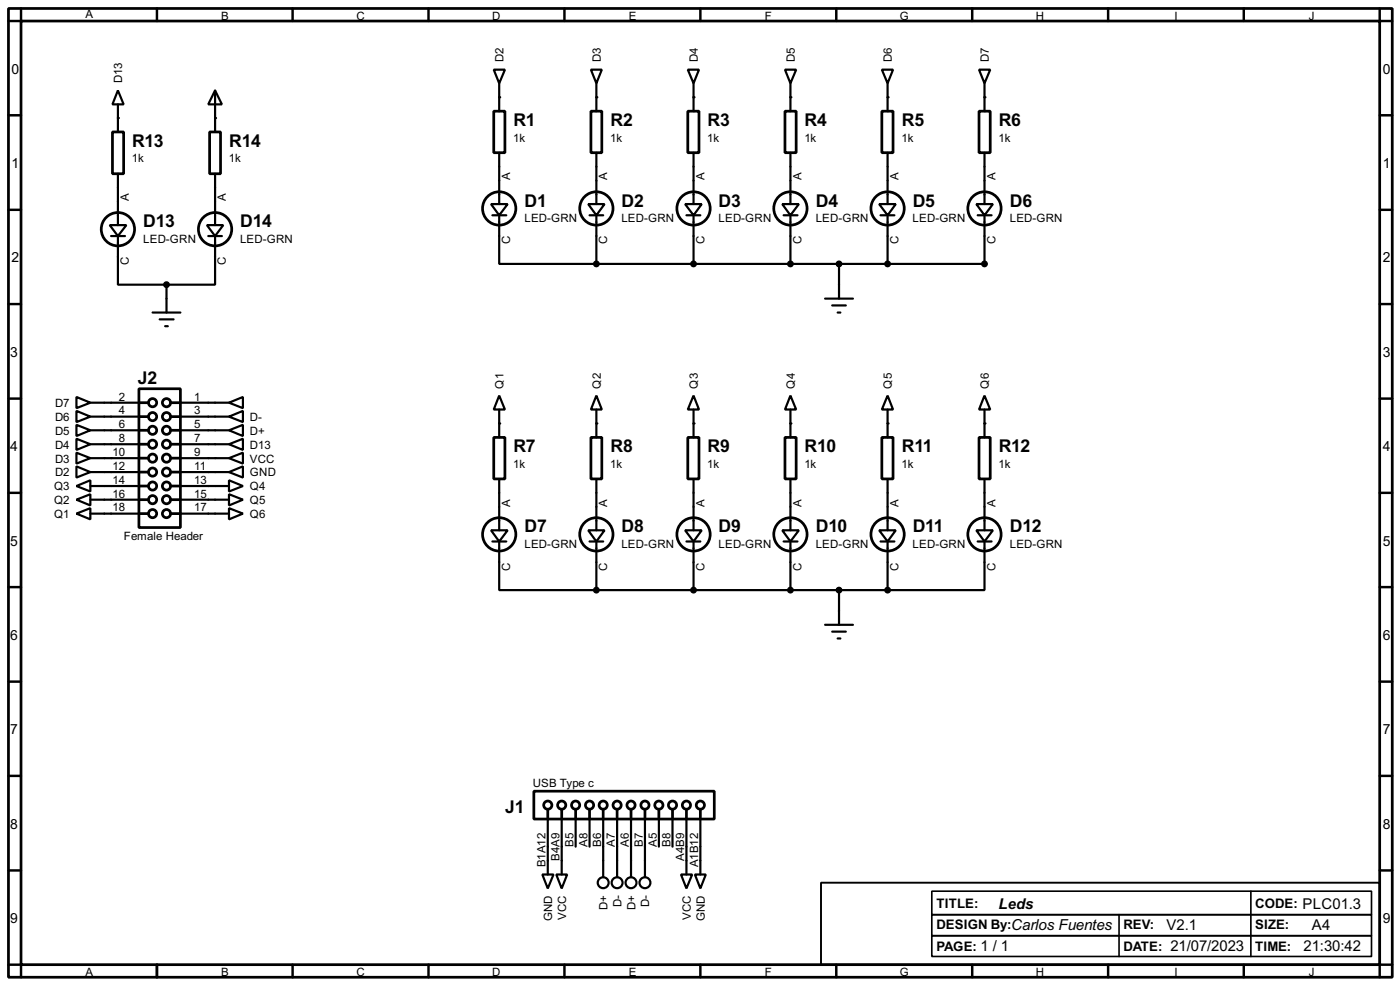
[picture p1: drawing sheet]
<svg xmlns="http://www.w3.org/2000/svg" width="256mm" height="180mm" viewBox="0 0 256 180" stroke-linecap="round" stroke-linejoin="round" font-family="sans-serif">
<g fill="none" stroke="#000" stroke-width=".5">
<path d="M1.6 1.6h253.5v177.3h-253.5zM3.9 3.9h248.9v172.7h-248.9zM20.6 24.2h2.1v7.6h-2.1zM38.4 24.2h2v7.6h-2zM90.5 20.4h2v7.6h-2zM108.3 20.4h2v7.6h-2zM126 20.4h2.1v7.6h-2.1zM143.8 20.4h2.1v7.6h-2.1zM161.6 20.4h2v7.6h-2zM179.4 20.4h2v7.6h-2zM25.5 71.2h7.6v25.4h-7.6zM25.5 73.7h1.7"/>
<path d="M25.5 76.3h1.7M25.5 78.8h1.7M31.3 73.7h1.8M31.3 76.3h1.8M31.3 78.8h1.8M25.5 81.3h1.7M25.5 83.9h1.7M25.5 86.4h1.7M25.5 89h1.7M25.5 91.5h1.7M25.5 94h1.7M31.3 81.3h1.8"/>
<path d="M31.3 83.9h1.8M31.3 86.4h1.8M31.3 89h1.8M31.3 91.5h1.8M31.3 94h1.8M90.5 80.1h2v7.6h-2zM108.3 80.1h2v7.6h-2zM126 80.1h2.1v7.6h-2.1zM143.8 80.1h2.1v7.6h-2.1zM161.6 80.1h2v7.6h-2zM179.4 80.1h2v7.6h-2zM97.8 144.8h33.1v5.1h-33.1z"/>
<path d="M100.4 148.1v1.8M102.9 148.1v1.8M105.5 148.1v1.8M108 148.1v1.8M110.5 148.1v1.8M113.1 148.1v1.8M115.6 148.1v1.8M118.2 148.1v1.8M120.7 148.1v1.8M123.2 148.1v1.8M125.8 148.1v1.8M128.3 148.1v1.8"/>
<circle cx="91.4" cy="38.2" r="3.1"/>
<circle cx="109.2" cy="38.2" r="3.1"/>
<circle cx="127" cy="38.2" r="3.1"/>
<circle cx="144.8" cy="38.2" r="3.1"/>
<circle cx="162.6" cy="38.2" r="3.1"/>
<circle cx="180.3" cy="38.2" r="3.1"/>
<circle cx="21.6" cy="42" r="3.1"/>
<circle cx="39.4" cy="42" r="3.1"/>
<circle cx="27.9" cy="73.7" r=".75"/>
<circle cx="27.9" cy="76.3" r=".75"/>
<circle cx="27.9" cy="78.8" r=".75"/>
<circle cx="30.5" cy="78.8" r=".75"/>
<circle cx="30.5" cy="73.7" r=".75"/>
<circle cx="30.5" cy="76.3" r=".75"/>
<circle cx="27.9" cy="89" r=".75"/>
<circle cx="27.9" cy="83.9" r=".75"/>
<circle cx="27.9" cy="81.3" r=".75"/>
<circle cx="27.9" cy="94" r=".75"/>
<circle cx="27.9" cy="91.5" r=".75"/>
<circle cx="27.9" cy="86.4" r=".75"/>
<circle cx="30.5" cy="83.9" r=".75"/>
<circle cx="30.5" cy="89" r=".75"/>
<circle cx="30.5" cy="81.3" r=".75"/>
<circle cx="30.5" cy="86.4" r=".75"/>
<circle cx="30.5" cy="91.5" r=".75"/>
<circle cx="30.5" cy="94" r=".75"/>
<circle cx="91.4" cy="97.8" r="3.1"/>
<circle cx="109.2" cy="97.8" r="3.1"/>
<circle cx="127" cy="97.8" r="3.1"/>
<circle cx="144.8" cy="97.8" r="3.1"/>
<circle cx="162.6" cy="97.8" r="3.1"/>
<circle cx="180.3" cy="97.8" r="3.1"/>
<circle cx="100.3" cy="147.4" r=".75"/>
<circle cx="102.9" cy="147.4" r=".75"/>
<circle cx="105.4" cy="147.4" r=".75"/>
<circle cx="108" cy="147.4" r=".75"/>
<circle cx="110.5" cy="147.4" r=".75"/>
<circle cx="113" cy="147.4" r=".75"/>
<circle cx="115.6" cy="147.4" r=".75"/>
<circle cx="118.1" cy="147.4" r=".75"/>
<circle cx="120.7" cy="147.4" r=".75"/>
<circle cx="123.2" cy="147.4" r=".75"/>
<circle cx="125.7" cy="147.4" r=".75"/>
<circle cx="128.3" cy="147.4" r=".75"/>
</g>
<g fill="none" stroke="#000" stroke-width=".45">
<path d="M3.9 1.6v2.3h-2.3M28.8 1.6v2.3M53.6 1.6v2.3M78.5 1.6v2.3M103.4 1.6v2.3M128.3 1.6v2.3M153.2 1.6v2.3M178.1 1.6v2.3M203 1.6v2.3M227.9 1.6v2.3M252.8 1.6v2.3h2.3M1.6 21.1h2.3"/>
<path d="M1.6 38.4h2.3M252.8 21.1h2.3M252.8 38.4h2.3M1.6 55.7h2.3M252.8 55.7h2.3M1.6 73h2.3M252.8 73h2.3M1.6 90.2h2.3M252.8 90.2h2.3M1.6 107.5h2.3M252.8 107.5h2.3M1.6 124.8h2.3"/>
<path d="M252.8 124.8h2.3M1.6 142h2.3M1.6 159.3h2.3M252.8 142h2.3M252.8 159.3h2.3M1.6 176.6h2.3v2.3M28.8 176.6v2.3M53.6 176.6v2.3M78.5 176.6v2.3M103.4 176.6v2.3M128.3 176.6v2.3M153.2 176.6v2.3"/>
<path d="M178.1 176.6v2.3M203 176.6v2.3M227.9 176.6v2.3M255.1 176.6h-2.3v2.3"/>
</g>
<path d="M150.4 161.6h102.4v15h-102.4z" fill="none" stroke="#000" stroke-width=".35"/>
<path d="M170.7 171.3h80.6v3.8h-80.6zM170.7 167.4h80.6v3.9h-80.6zM170.7 163.1h80.6v4.3h-80.6zM205 167.4v7.7M229.2 163.1v12" fill="none" stroke="#000" stroke-width=".3"/>
<g fill="none" stroke="#000" stroke-width=".4">
<path d="M21.6 16.6l1.1 2.5h-2.1zM21.6 19.1v5.1M39.4 16.6l1.3 2.5h-2.5zM39.4 16.6v7.6M90.5 12.8h2l-1 2.5zM91.5 15.3v5.1M108.3 12.8h2l-1 2.5zM109.3 15.3v5.1M126 12.8h2.1l-1 2.5zM127.1 15.3v5.1M143.8 12.8h2.1l-1.1 2.5zM144.8 15.3v5.1"/>
<path d="M161.6 12.8h2l-1 2.5zM162.6 15.3v5.1M179.4 12.8h2l-1 2.5zM180.4 15.3v5.1M21.6 31.8v9.4M39.4 31.8v9.4M90 37.4h3l-1.5 2zM90.2 39.4h2.6M91.5 39.4v8.9h17.8M91.5 28v9.4M107.8 37.4h3l-1.5 2zM108 39.4h2.5"/>
<path d="M109.3 28v9.4M109.3 39.4v8.9M125.5 37.4h3.1l-1.5 2zM125.8 39.4h2.5M127.1 28v9.4M127.1 39.4v8.9M143.3 37.4h3.1l-1.6 2zM143.6 39.4h2.5M144.8 28v9.4M144.8 39.4v8.9M161.1 37.4h3l-1.5 2zM161.3 39.4h2.6"/>
<path d="M162.6 28v9.4M162.6 39.4v8.9M178.9 37.4h3l-1.5 2zM179.1 39.4h2.6M180.4 39.4v8.9h-71.1M180.4 28v9.4M20.1 41.2h3.1l-1.6 2zM20.4 43.2h2.5M21.6 43.2v8.9h8.9M28 57.2h5.1M29.3 58.5h2.5M30.3 59.7h.5"/>
<path d="M30.5 52.1v5.1M37.9 41.2h3l-1.5 2zM38.2 43.2h2.5M39.4 43.2v8.9h-8.9M151.2 54.7h5.1M152.5 55.9h2.5M153.5 57.2h.5M153.7 48.3v6.4M14 72.7l2.6 1-2.6 1zM14 75.2l2.6 1.1-2.6 1zM14 77.8l2.6 1-2.6 1zM16.6 73.7h8.9"/>
<path d="M16.6 76.3h8.9M16.6 78.8h8.9M33.1 73.7h8.9M33.1 76.3h8.9M33.1 78.8h8.9M42 78.8l2.5-1v2zM42 76.3l2.5-1.1v2.1zM42 73.7l2.5-1v2zM91.5 72.4l1 2.6h-2zM91.5 75v5.1M109.3 72.4l1 2.6h-2zM109.3 75v5.1"/>
<path d="M127.1 72.4l1 2.6h-2.1zM127.1 75v5.1M144.8 72.4l1.1 2.6h-2.1zM144.8 75v5.1M162.6 72.4l1 2.6h-2zM162.6 75v5.1M180.4 72.4l1 2.6h-2zM180.4 75v5.1M14 80.3l2.6 1-2.6 1.1zM14 82.9l2.6 1-2.6 1zM14 85.4l2.6 1-2.6 1zM14 94l2.6-1v2.1z"/>
<path d="M14 91.5l2.6-1v2zM14 89l2.6-1.1v2.1zM16.6 81.3h8.9M16.6 83.9h8.9M16.6 86.4h8.9M16.6 89h8.9M16.6 91.5h8.9M16.6 94h8.9M33.1 81.3h8.9M33.1 83.9h8.9M33.1 86.4h8.9M33.1 89h8.9"/>
<path d="M33.1 91.5h8.9M33.1 94h8.9M42 86.4l2.5-1v2zM42 83.9l2.5-1v2zM42 81.3l2.5-1v2.1zM42 93l2.5 1-2.5 1.1zM42 90.5l2.5 1-2.5 1zM42 87.9l2.5 1.1-2.5 1zM90 97.1h3l-1.5 2zM90.2 99.1h2.6M91.5 99.1v8.9h17.8M91.5 87.7v9.4"/>
<path d="M107.8 97.1h3l-1.5 2zM108 99.1h2.5M109.3 87.7v9.4M109.3 99.1v8.9M125.5 97.1h3.1l-1.5 2zM125.8 99.1h2.5M127.1 87.7v9.4M127.1 99.1v8.9M143.3 97.1h3.1l-1.6 2zM143.6 99.1h2.5M144.8 87.7v9.4M144.8 99.1v8.9"/>
<path d="M161.1 97.1h3l-1.5 2zM161.3 99.1h2.6M162.6 87.7v9.4M162.6 99.1v8.9M178.9 97.1h3l-1.5 2zM179.1 99.1h2.6M180.4 99.1v8.9h-17.8M180.4 87.7v9.4M109.3 108h53.3M151.2 114.4h5.1M152.5 115.6h2.5M153.5 116.9h.5"/>
<path d="M153.7 108v6.4M100.4 149.9v10.2M102.9 149.9v10.2M105.5 149.9v5.1M108 149.9v5.1M110.5 149.9v10.7M113.1 149.9v10.7M115.6 149.9v10.7M118.2 149.9v10.7M120.7 149.9v5.1M123.2 149.9v5.1M125.8 149.9v10.2"/>
<path d="M128.3 149.9v10.2M99.4 160.1h2l-1 2.5zM101.9 160.1h2l-1 2.5zM124.8 160.1h2l-1 2.5zM127.3 160.1h2l-1 2.5z"/>
<circle cx="110.5" cy="161.6" r="1"/>
<circle cx="113" cy="161.6" r="1"/>
<circle cx="115.6" cy="161.6" r="1"/>
<circle cx="118.1" cy="161.6" r="1"/>
</g>
<g fill="#000">
<circle cx="91.5" cy="17.8" r=".2"/>
<circle cx="109.3" cy="17.8" r=".2"/>
<circle cx="127.1" cy="17.8" r=".2"/>
<circle cx="144.8" cy="17.8" r=".2"/>
<circle cx="162.6" cy="17.8" r=".2"/>
<circle cx="180.4" cy="17.8" r=".2"/>
<circle cx="21.6" cy="21.6" r=".2"/>
<circle cx="39.4" cy="21.6" r=".2"/>
<circle cx="91.5" cy="77.5" r=".2"/>
<circle cx="109.3" cy="77.5" r=".2"/>
<circle cx="127.1" cy="77.5" r=".2"/>
<circle cx="144.8" cy="77.5" r=".2"/>
<circle cx="162.6" cy="77.5" r=".2"/>
<circle cx="180.4" cy="77.5" r=".2"/>
</g>
<g fill="#000" stroke="#000" stroke-width=".25">
<circle cx="30.5" cy="52.1" r=".5"/>
<circle cx="109.2" cy="48.3" r=".5"/>
<circle cx="127" cy="48.3" r=".5"/>
<circle cx="144.8" cy="48.3" r=".5"/>
<circle cx="153.7" cy="48.3" r=".5"/>
<circle cx="162.6" cy="48.3" r=".5"/>
<circle cx="180.3" cy="48.3" r=".5"/>
<circle cx="109.2" cy="108" r=".5"/>
<circle cx="127" cy="108" r=".5"/>
<circle cx="144.8" cy="108" r=".5"/>
<circle cx="153.7" cy="108" r=".5"/>
<circle cx="162.6" cy="108" r=".5"/>
</g>
<g font-size="3.6">
<text x="94.1" y="23.1">R1</text>
<text x="111.9" y="23.1">R2</text>
<text x="129.6" y="23.1">R3</text>
<text x="147.4" y="23.1">R4</text>
<text x="165.2" y="23.1">R5</text>
<text x="183" y="23.1">R6</text>
<text x="24.2" y="26.8">R13</text>
<text x="42" y="26.8">R14</text>
<text x="26.3" y="41.6">D13</text>
<text x="44" y="41.6">D14</text>
<text x="96.1" y="37.8">D1</text>
<text x="113.9" y="37.8">D2</text>
<text x="131.7" y="37.8">D3</text>
<text x="149.5" y="37.8">D4</text>
<text x="167.2" y="37.8">D5</text>
<text x="185" y="37.8">D6</text>
<text x="25.3" y="70.2">J2</text>
<text x="94.1" y="82.8">R7</text>
<text x="111.9" y="82.8">R8</text>
<text x="129.6" y="82.8">R9</text>
<text x="147.4" y="82.8">R10</text>
<text x="165.2" y="82.8">R11</text>
<text x="183" y="82.8">R12</text>
<text x="96.1" y="97.5">D7</text>
<text x="113.9" y="97.5">D8</text>
<text x="131.7" y="97.5">D9</text>
<text x="149.5" y="97.5">D10</text>
<text x="167.2" y="97.5">D11</text>
<text x="185" y="97.5">D12</text>
<text x="92.6" y="148.8">J1</text>
</g>
<g font-size="3.1">
<text x="182.9" y="166.3">Leds</text>
<text x="185.2" y="170.2">Carlos Fuentes</text>
<text x="213.7" y="170.2">V2.1</text>
<text x="240.3" y="170.2">A4</text>
<text x="238.8" y="174.1">21:30:42</text>
</g>
<g font-size="2.9">
<text x="2.1" y="13.5">0</text>
<text x="253.4" y="13.5">0</text>
<text x="2.1" y="30.7">1</text>
<text x="253.4" y="30.7">1</text>
<text x="2.1" y="48">2</text>
<text x="253.4" y="48">2</text>
<text x="1.9" y="65.3">3</text>
<text x="253.4" y="65.3">3</text>
<text x="1.9" y="82.5">4</text>
<text x="253.4" y="82.5">4</text>
<text x="1.9" y="99.9">5</text>
<text x="253.4" y="99.9">5</text>
<text x="1.9" y="117.1">6</text>
<text x="253.4" y="117.1">6</text>
<text x="1.9" y="134.4">7</text>
<text x="253.4" y="134.4">7</text>
<text x="1.9" y="151.7">8</text>
<text x="253.4" y="151.7">8</text>
<text x="1.9" y="168.9">9</text>
<text x="253.4" y="168.9">9</text>
</g>
<g font-size="2.7">
<text x="171.5" y="166.2">TITLE:</text>
<text x="229.9" y="166.2">CODE: PLC01.3</text>
<text x="171.5" y="170.1">DESIGN By:</text>
<text x="205.8" y="170.1">REV:</text>
<text x="229.9" y="170.1">SIZE:</text>
<text x="171.5" y="174">PAGE: 1 / 1</text>
<text x="205.8" y="174">DATE: 21/07/2023</text>
<text x="229.9" y="174">TIME:</text>
</g>
<g font-size="2.4">
<text x="15.6" y="3.4">A</text>
<text x="40.5" y="3.6">B</text>
<text x="65.3" y="3.6">C</text>
<text x="90.2" y="3.6">D</text>
<text x="115.2" y="3.6">E</text>
<text x="140.1" y="3.6">F</text>
<text x="164.8" y="3.6">G</text>
<text x="189.8" y="3.6">H</text>
<text x="215.1" y="3.6">I</text>
<text x="239.8" y="3.6">J</text>
<text x="92.3" y="11.4" transform="rotate(-90 92.3 11.4)">D2</text>
<text x="110.1" y="11.4" transform="rotate(-90 110.1 11.4)">D3</text>
<text x="127.9" y="11.4" transform="rotate(-90 127.9 11.4)">D4</text>
<text x="145.6" y="11.4" transform="rotate(-90 145.6 11.4)">D5</text>
<text x="163.4" y="11.4" transform="rotate(-90 163.4 11.4)">D6</text>
<text x="181.2" y="11.4" transform="rotate(-90 181.2 11.4)">D7</text>
<text x="22.4" y="15.2" transform="rotate(-90 22.4 15.2)">D13</text>
<text x="24.2" y="29.7">1k</text>
<text x="42" y="29.7">1k</text>
<text x="94" y="25.9">1k</text>
<text x="111.8" y="25.9">1k</text>
<text x="129.6" y="25.9">1k</text>
<text x="147.4" y="25.9">1k</text>
<text x="165.2" y="25.9">1k</text>
<text x="182.9" y="25.9">1k</text>
<text x="93.5" y="33" transform="rotate(-90 93.5 33)">A</text>
<text x="111.3" y="33" transform="rotate(-90 111.3 33)">A</text>
<text x="129.1" y="33" transform="rotate(-90 129.1 33)">A</text>
<text x="146.8" y="33" transform="rotate(-90 146.8 33)">A</text>
<text x="164.6" y="33" transform="rotate(-90 164.6 33)">A</text>
<text x="182.4" y="33" transform="rotate(-90 182.4 33)">A</text>
<text x="23.6" y="36.8" transform="rotate(-90 23.6 36.8)">A</text>
<text x="41.4" y="36.8" transform="rotate(-90 41.4 36.8)">A</text>
<text x="96.1" y="40.7">LED-GRN</text>
<text x="113.8" y="40.7">LED-GRN</text>
<text x="131.6" y="40.7">LED-GRN</text>
<text x="149.4" y="40.7">LED-GRN</text>
<text x="167.2" y="40.7">LED-GRN</text>
<text x="185" y="40.7">LED-GRN</text>
<text x="26.2" y="44.4">LED-GRN</text>
<text x="44" y="44.4">LED-GRN</text>
<text x="93.5" y="44.7" transform="rotate(-90 93.5 44.7)">C</text>
<text x="111.3" y="44.7" transform="rotate(-90 111.3 44.7)">C</text>
<text x="129.1" y="44.7" transform="rotate(-90 129.1 44.7)">C</text>
<text x="146.8" y="44.7" transform="rotate(-90 146.8 44.7)">C</text>
<text x="164.6" y="44.7" transform="rotate(-90 164.6 44.7)">C</text>
<text x="182.4" y="44.7" transform="rotate(-90 182.4 44.7)">C</text>
<text x="23.6" y="48.5" transform="rotate(-90 23.6 48.5)">C</text>
<text x="41.4" y="48.5" transform="rotate(-90 41.4 48.5)">C</text>
<text x="92.3" y="71.1" transform="rotate(-90 92.3 71.1)">Q1</text>
<text x="110.1" y="71.1" transform="rotate(-90 110.1 71.1)">Q2</text>
<text x="127.9" y="71.1" transform="rotate(-90 127.9 71.1)">Q3</text>
<text x="145.6" y="71.1" transform="rotate(-90 145.6 71.1)">Q4</text>
<text x="163.4" y="71.1" transform="rotate(-90 163.4 71.1)">Q5</text>
<text x="181.2" y="71.1" transform="rotate(-90 181.2 71.1)">Q6</text>
<text x="10.1" y="74.5">D7</text>
<text x="10.1" y="77.1">D6</text>
<text x="21.8" y="73.3">2</text>
<text x="21.8" y="75.8">4</text>
<text x="35.6" y="73.3">1</text>
<text x="35.6" y="75.8">3</text>
<text x="45.8" y="77.1">D-</text>
<text x="10.1" y="79.6">D5</text>
<text x="10.1" y="82.1">D4</text>
<text x="20.6" y="83.5">10</text>
<text x="21.8" y="78.3">6</text>
<text x="21.8" y="80.9">8</text>
<text x="35.6" y="78.3">5</text>
<text x="35.6" y="80.9">7</text>
<text x="35.6" y="83.5">9</text>
<text x="45.8" y="82.1">D13</text>
<text x="45.8" y="79.6">D+</text>
<text x="9.9" y="89.8">Q3</text>
<text x="10.1" y="84.7">D3</text>
<text x="10.1" y="87.2">D2</text>
<text x="20.6" y="86">12</text>
<text x="20.6" y="88.5">14</text>
<text x="35.6" y="86">11</text>
<text x="35.6" y="88.5">13</text>
<text x="45.8" y="87.2">GND</text>
<text x="45.8" y="84.7">VCC</text>
<text x="45.8" y="89.8">Q4</text>
<text x="94" y="85.6">1k</text>
<text x="111.8" y="85.6">1k</text>
<text x="129.6" y="85.6">1k</text>
<text x="147.4" y="85.6">1k</text>
<text x="165.2" y="85.6">1k</text>
<text x="182.9" y="85.6">1k</text>
<text x="9.9" y="94.8">Q1</text>
<text x="9.9" y="92.3">Q2</text>
<text x="20.6" y="91.1">16</text>
<text x="20.6" y="93.6">18</text>
<text x="35.6" y="91.1">15</text>
<text x="35.6" y="93.6">17</text>
<text x="45.8" y="94.8">Q6</text>
<text x="45.8" y="92.3">Q5</text>
<text x="93.5" y="92.7" transform="rotate(-90 93.5 92.7)">A</text>
<text x="111.3" y="92.7" transform="rotate(-90 111.3 92.7)">A</text>
<text x="129.1" y="92.7" transform="rotate(-90 129.1 92.7)">A</text>
<text x="146.8" y="92.7" transform="rotate(-90 146.8 92.7)">A</text>
<text x="164.6" y="92.7" transform="rotate(-90 164.6 92.7)">A</text>
<text x="182.4" y="92.7" transform="rotate(-90 182.4 92.7)">A</text>
<text x="22.7" y="98.8">Female Header</text>
<text x="96.1" y="100.4">LED-GRN</text>
<text x="113.8" y="100.4">LED-GRN</text>
<text x="131.6" y="100.4">LED-GRN</text>
<text x="149.4" y="100.4">LED-GRN</text>
<text x="167.2" y="100.4">LED-GRN</text>
<text x="185" y="100.4">LED-GRN</text>
<text x="93.5" y="104.4" transform="rotate(-90 93.5 104.4)">C</text>
<text x="111.3" y="104.4" transform="rotate(-90 111.3 104.4)">C</text>
<text x="129.1" y="104.4" transform="rotate(-90 129.1 104.4)">C</text>
<text x="146.8" y="104.4" transform="rotate(-90 146.8 104.4)">C</text>
<text x="164.6" y="104.4" transform="rotate(-90 164.6 104.4)">C</text>
<text x="182.4" y="104.4" transform="rotate(-90 182.4 104.4)">C</text>
<text x="97.6" y="144">USB Type c</text>
<text x="105.1" y="155" transform="rotate(-90 105.1 155)">B5</text>
<text x="107.6" y="155" transform="rotate(-90 107.6 155)">A8</text>
<text x="110.1" y="155" transform="rotate(-90 110.1 155)">B6</text>
<text x="112.7" y="155" transform="rotate(-90 112.7 155)">A7</text>
<text x="115.2" y="155" transform="rotate(-90 115.2 155)">A6</text>
<text x="117.8" y="155" transform="rotate(-90 117.8 155)">B7</text>
<text x="120.3" y="155" transform="rotate(-90 120.3 155)">A5</text>
<text x="122.8" y="155" transform="rotate(-90 122.8 155)">B8</text>
<text x="100" y="158.8" transform="rotate(-90 100 158.8)">B1A12</text>
<text x="102.5" y="157.6" transform="rotate(-90 102.5 157.6)">B4A9</text>
<text x="125.4" y="157.6" transform="rotate(-90 125.4 157.6)">A4B9</text>
<text x="127.9" y="158.8" transform="rotate(-90 127.9 158.8)">A1B12</text>
<text x="111.3" y="166.6" transform="rotate(-90 111.3 166.6)">D+</text>
<text x="113.9" y="166.1" transform="rotate(-90 113.9 166.1)">D-</text>
<text x="116.4" y="166.6" transform="rotate(-90 116.4 166.6)">D+</text>
<text x="118.9" y="166.1" transform="rotate(-90 118.9 166.1)">D-</text>
<text x="101.2" y="168.6" transform="rotate(-90 101.2 168.6)">GND</text>
<text x="103.7" y="168.4" transform="rotate(-90 103.7 168.4)">VCC</text>
<text x="126.6" y="168.4" transform="rotate(-90 126.6 168.4)">VCC</text>
<text x="129.1" y="168.6" transform="rotate(-90 129.1 168.6)">GND</text>
<text x="15.6" y="178.7">A</text>
<text x="40.5" y="178.7">B</text>
<text x="65.3" y="178.7">C</text>
<text x="90.2" y="178.7">D</text>
<text x="115.2" y="178.7">E</text>
<text x="140.1" y="178.7">F</text>
<text x="164.8" y="178.7">G</text>
<text x="189.8" y="178.7">H</text>
<text x="215.1" y="178.7">I</text>
<text x="239.8" y="178.7">J</text>
</g>
</svg>
